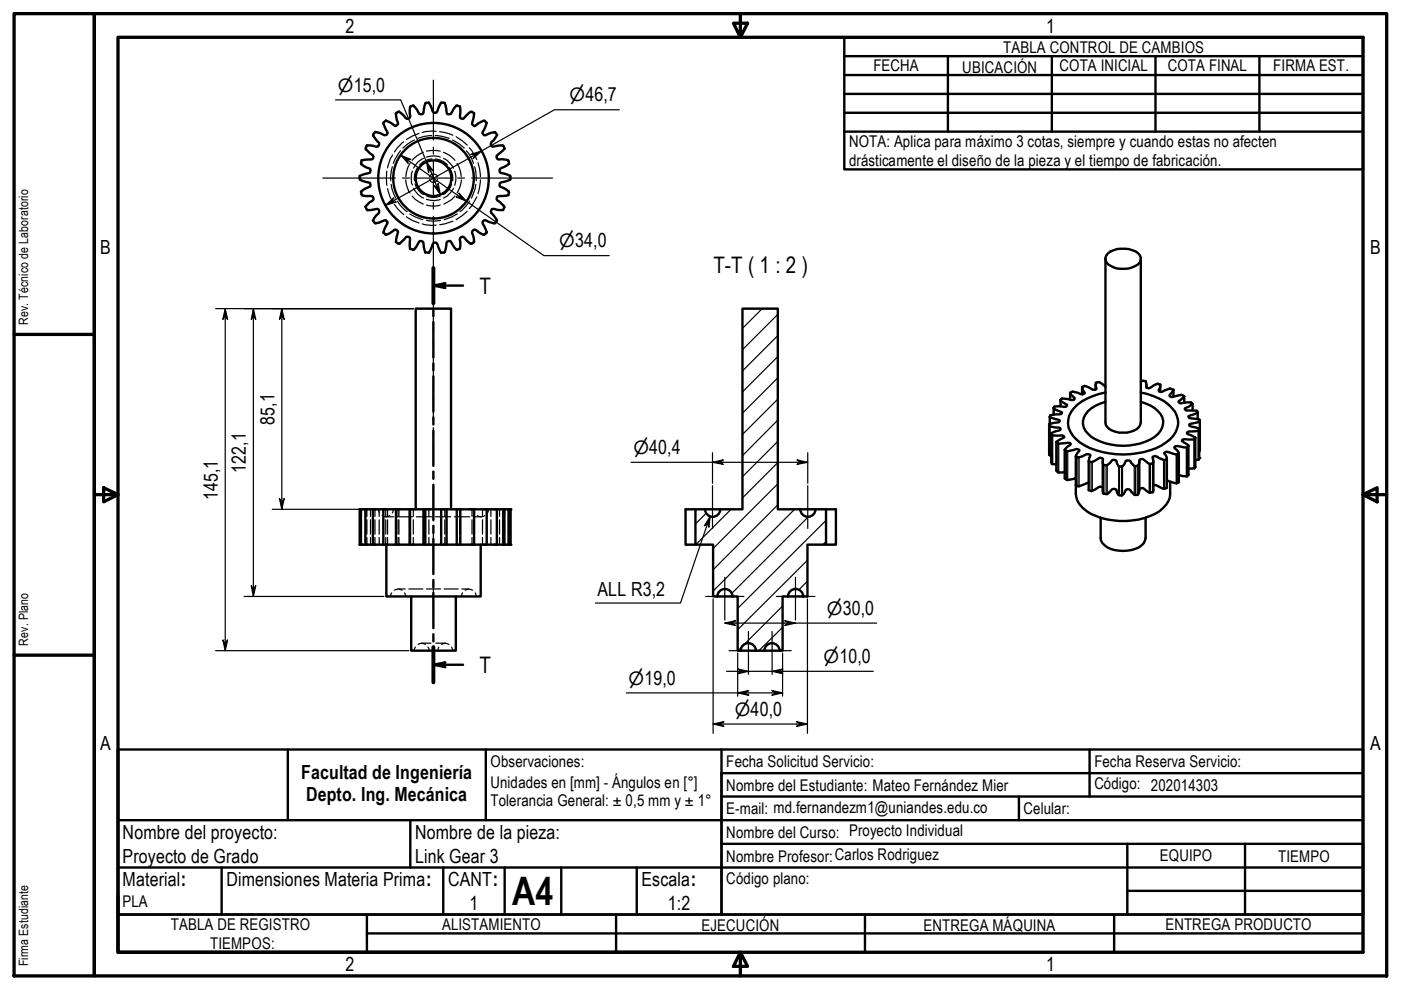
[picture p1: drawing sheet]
<svg xmlns="http://www.w3.org/2000/svg" width="297mm" height="210mm" viewBox="0 0 297 210" stroke-linecap="round" stroke-linejoin="round" font-family="sans-serif">
<!-- layer: Hatch (ISO) -->
<g fill="none" stroke="#000" stroke-width=".25">
<path d="M161.6 65.4l-4.2 4.2M164.9 75.6l-7.5 7.5M164.9 71.2l-7.5 7.4M164.9 66.6l-7.5 7.5M164.9 98.1l-7.5 7.5M164.9 93.6l-7.5 7.5M164.9 89.1l-7.5 7.5M164.9 84.6l-7.5 7.5M164.9 80.1l-7.5 7.5M149.7 108.8l-2.3 2.3M155 108l-7.5 7.5M164.9 107l-13.7 13.8"/>
<path d="M164.9 102.6l-13.7 13.7M168.5 108l-17.3 17.3M171.2 118.8l-14.8 14.7M171.4 109.5l-16.3 16.4M173 108l-.2 .1M175.1 114.8l-.7 .7M175.1 110.3l-18.7 18.7M165.9 137.5l-.5 .5M165.9 133l-5 5M165.9 128.5l-9.4 9.5M171.2 123.2l-1.8 1.9"/>
</g>
<!-- layer: Hidden (ISO) -->
<g fill="none" stroke="#000" stroke-width=".25">
<path d="M82 36.3l-.1 1.5 .1 1.5M82.2 40l.5 1.9 .5 .8M82.9 39.1l.2 1 .8 1.9M83.2 35.3l-.4 2.1 .1 .9M83.2 32.9l-.5 .8-.5 1.9M84.9 32l-1.1 1.6-.4 1M85.6 30.1l-1.3 1.2-.7 .9M86 38.1a5.5 5.5 0 0 0 .9 2.8M86.9 34.6l-.4 .9-.5 1.9M87.4 36.3a4.3 4.3 0 0 0 0 2.9M87.7 39.9a4.2 4.2 0 0 0 2.1 2.1M87.9 29.7l-1.5 .9-1 .8"/>
<path d="M88 39a3.6 3.6 0 0 0 1.9 2.2M88.5 35.5a3.9 3.9 0 0 0-.6 2.8M88.8 28.3l-1.3 .5-1.3 .8M89.7 32.3a5.8 5.8 0 0 0-2.3 1.7M89.8 33.6a4.2 4.2 0 0 0-2.1 2.1M90.4 32l1-.1 1.9 .1M90.4 33.3a4.2 4.2 0 0 1 2.9 0M91.1 38.1a.9 .9 0 0 0 .8 .6 .9 .9 0 0 0 .9-.6M91.1 37.5a.9 .9 0 0 1 .8-.6 .9 .9 0 0 1 .9 .6M91.5 28.7l-1.6 .2-1.3 .4M91.6 33.7a3.9 3.9 0 0 0-2.6 1.3M92.3 28.7l1.6 .2 1.3 .4"/>
<path d="M92.3 33.7a3.9 3.9 0 0 1 2.6 1.3M92.5 27.8h-.9l-2.1 .3M93.2 27.9l2.8 .8M94 32.3a5.5 5.5 0 0 1 2.5 1.7M94 33.6a4.7 4.7 0 0 1 2.1 2.1M95.3 35.5a3.9 3.9 0 0 1 .6 2.8M95.8 39a3.8 3.8 0 0 1-1.8 2.2M95.9 29.7l1.6 .9 .9 .8M96.1 39.9a4.7 4.7 0 0 1-2.1 2.1M96.4 36.3a4.1 4.1 0 0 1 0 3M96.7 29l2.4 1.8M96.9 34.6l.4 .9 .5 1.9"/>
<path d="M97.8 38.1a5.5 5.5 0 0 1-.9 2.8M98.9 32l1.1 1.6 .4 1M99.5 31.3l.5 .6 1.1 1.9M100.6 35.3l.2 .8 .2 2.2M100.9 39.1l-.2 1-.8 1.9M101.3 34.5l.4 1.2 .2 1.7M101.9 38.1l-.2 1.7-.4 1.3M83.6 43.3l.7 .9 1.3 1.3M84.3 42.6l.6 1 1.4 1.3M86.2 45.9l1.3 .9 1.3 .5M86.9 45.4l2.8 1.2M87.4 41.6l.6 .7 1.7 1"/>
<path d="M89.5 47.5l2.1 .3 .9-.1M90.4 46.7a5.9 5.9 0 0 0 3 0M90.4 43.5a4.3 4.3 0 0 0 2.9 0M90.4 42.3a4.2 4.2 0 0 0 2.9 0M90.5 41.6a3.4 3.4 0 0 0 2.8 0M96 46.9l-2.8 .8M96.5 41.6l-.7 .7-1.7 1M97 45.4l-2.8 1.2M99.1 44.8l-2.4 1.8M99.6 42.6l-.7 1-1.4 1.3M101.1 41.8l-1.1 1.9-.5 .5M76.3 108v1.5"/>
<path d="M76.3 110.2v3.1M76.3 114v1.5M76.5 108v1.5M76.5 110.2v3.1M76.5 114v1.5M76.6 108v1.5M76.6 110.2v3.1M76.6 114v1.5M77.5 108v1.5M77.5 110.2v3.1M77.5 114v1.5M77.8 108v1.5"/>
<path d="M77.8 110.2v3.1M77.8 114v1.5M78.5 108v1.5M78.5 110.2v3.1M78.5 114v1.5M79.1 108v1.5M79.1 110.2v3.1M79.1 114v1.5M79.2 108v1.5M79.2 110.2v3.1M79.2 114v1.5M79.5 108v1.5"/>
<path d="M79.5 110.2v3.1M79.5 114v1.5M80.2 108l.3 .7M80.4 108v1.5M80.4 110.2v3.1M80.4 114v1.5M81 109.3a1.37 1.37 0 0 0 1.6 0M81.3 108v1.5M81.3 110.2v3.1M81.3 114v1.5M81.8 109.6h1.6M81.8 108v1.5"/>
<path d="M81.8 110.2v3.1M81.8 114v1.5M82.2 108v1.5M82.2 110.2v3.1M82.2 114v1.5M83.4 108l-.2 .7M83.9 108v1.5M83.9 110.2v3.1M83.9 114v1.5M84.2 109.6h3.2M84.4 108v1.5M84.4 110.2v3.1"/>
<path d="M84.4 114v1.5M84.6 108v1.5M84.6 110.2v3.1M84.6 114v1.5M87 108v1.5M87 110.2v3.1M87 114v1.5M87.6 108v1.5M87.6 110.2v3.1M87.6 114v1.5M88.3 109.6h3.2M89.8 115.5h.1"/>
<path d="M89.8 108v1.5M89.8 110.2v3.1M89.8 114v1.5M90.9 108v1.5M90.9 110.2v3.1M90.9 114v1.5M92.3 109.6h3.3M94.3 108v1.5M94.3 110.2v3.1M94.3 114v1.5M94.7 108h.1M94.7 115.5h.1"/>
<path d="M94.7 108v1.5M94.7 110.2v3.1M94.7 114v1.5M96.3 109.6h3.3M97.5 108v1.5M97.5 110.2v3.1M97.5 114v1.5M100.1 108v1.5M100.1 110.2v3.1M100.1 114v1.5M100.4 108l.2 .7M100.4 109.6h1.6"/>
<path d="M100.5 108v1.5M100.5 110.2v3.1M100.5 114v1.5M101.2 109.3a1.37 1.37 0 0 0 1.6 0M102.3 108v1.5M102.3 110.2v3.1M102.3 114v1.5M103.2 108v1.5M103.2 110.2v3.1M103.2 114v1.5M103.6 108l-.2 .7M104.1 108v1.5"/>
<path d="M104.1 110.2v3.1M104.1 114v1.5M105.3 108v1.5M105.3 110.2v3.1M105.3 114v1.5M105.4 108v1.5M105.4 110.2v3.1M105.4 114v1.5M105.9 108v1.5M105.9 110.2v3.1M105.9 114v1.5M107 108v1.5"/>
<path d="M107 110.2v3.1M107 114v1.5M107.9 108v1.5M107.9 110.2v3.1M107.9 114v1.5M83.1 125.7l-.3 .8M83.6 125.1a1.37 1.37 0 0 1 1.6 0M84.4 124.9h1.5M85.8 125.7l.2 .8M86.7 124.9h3M88.1 137.2l-.3 .8M88.6 136.6a1.27 1.27 0 0 1 1.6 0"/>
<path d="M89.4 136.4h2M90.4 124.9h3M90.7 137.2l.3 .8M92.4 136.4h2M93 137.2l-.2 .8M93.6 136.6a1.37 1.37 0 0 1 1.6 0M94.2 124.9h3M95.8 137.2l.2 .8M97.9 124.9h1.5M98 125.7l-.2 .8M98.6 125.1a1.37 1.37 0 0 1 1.6 0M100.8 125.7l.2 .8"/>
</g>
<!-- layer: Visible (ISO) -->
<g fill="none" stroke="#000" stroke-width=".51">
<path d="M76.5 34.6a3.5 3.5 0 0 0 2 1.2v.2a.58 .58 0 0 1-.4 .7l-1.8 .6v.7l.1 .1 2 .7 .1 .4v.3l-1.5 .7-.5 .5M76.7 34l-.1 .5M81.3 25.9v.3l.9 2.1a.63 .63 0 0 1-.9 .3l-.5-.3-1.3-.3-.4 .7 1.3 1.7-.2 .6-2.4-.2-.3 .7 1.6 1.4v.6l-.2 .3-2.3 .2M81.8 25.5l-.4 .4M84.1 23.9l-.2 .1 .1 .8 .4 1.5-.5 .4-2.1-1.1M87.1 22.5a2.27 2.27 0 0 0-.1 2.2l-.1 .3-.7 .2-1.6-1.5-.5 .2M87.7 22.4l-.6 .1M90.4 21.8l-.2 .1-.4 2-.2 .3a.64 .64 0 0 1-.8-.2l-.3-.7-.9-.9M93.7 21.8h-.2l-.8 1.9-.2 .2a.55 .55 0 0 1-.8-.4l-.8-1.7h-.5M93.7 21.8h.6l.4 2.2 .3 .2 .6-.1 .7-1.1 .4-.5 .3-.1M97 22.4l.5 .2v2.3l.2 .2 .5 .1 1.1-1.1 .5-.4h.3M100 23.7l.5 .3"/>
<path d="M100.5 24l-.4 1.9a.55 .55 0 0 0 .2 .6 .55 .55 0 0 0 .5 .1l.5-.4a1.75 1.75 0 0 1 1.5-.6M102.8 25.6l.4 .4M103.2 26.1l-.9 2.2 .3 .4 1-.3a1.54 1.54 0 0 1 1.4-.3l.4 .5M105.4 28.6l-.7 1.1-.5 .4-.1 .7 .4 .3 2.1-.3 .4 .7M107 31.5l-1.7 1.6v.3l.4 .4h.7l1.4 .2 .1 .7M107.9 34.7l-1.7 1a.57 .57 0 0 0-.3 .5 .57 .57 0 0 0 .3 .5l1.3 .3 .7 .3v.2M108.2 37.4v.6M108.2 38.1l-2.2 .7v.7l.7 .3a1.51 1.51 0 0 1 1.2 1M76.5 40.6l.2 .6M76.6 41.2l.1 .1a3.2 3.2 0 0 0 2 .3l.4 .1a.61 .61 0 0 1-.2 .9l-.5 .3-.9 1 .2 .4M77.7 44.4l.2 .1h.6l1.5-.2 .4 .3-.1 .6-.5 .5-.7 1.1 .3 .4M79.4 47.3a4 4 0 0 0 2.3-.6h.2l.3 .4-.9 2.2 .4 .4"/>
<path d="M81.7 49.7l.2 .1 .6-.3 1.1-.8h.3a.55 .55 0 0 1 .4 .7l-.4 1.9M83.9 51.3l.5 .3M84.4 51.7h.3l1.4-1.4h.6l.2 .2v2.3M86.9 52.7l.6 .2M87.5 53l.3-.1 .4-.5 .8-1.2h.5l.2 .1 .5 2.3M90.2 53.5l.6 .1M90.8 53.6l.5-.7 .6-1.4 .4-.1 .5 .5 .7 1.7M94.1 53.5l-.6 .1M96.8 53l-1.3-1.8-.3-.1-.5 .4-.2 1.3-.2 .6-.2 .2M97.4 52.8l-.6 .2M100.1 51.7h-.3l-.5-.4-.9-1-.3-.1-.4 .1-.2 .4 .1 1.3-.2 .8M100.4 51.4l-.4 .2"/>
<path d="M102.8 49.7l-.1 .1a3.2 3.2 0 0 1-1.8-1.1l-.6 .1-.2 .6 .4 1.2v.7l-.1 .1M103.1 49.4l-.3 .3M105 47.3l-.8-.1-1.2-.5-.6 .2v.6l.8 1.7-.1 .2M105.3 46.9l-.3 .3M106.7 44.5l-2.4-.1-.2 .4v.3l1.2 1.5v.3M106.9 44l-.2 .5M107.8 41.4l-2.4 .3-.1 .5 .1 .3 1 .8 .5 .7M107.9 40.8l-.1 .5M234.4 54.8v34.8a2.36 2.36 0 0 0 2.1 1.9 5.1 5.1 0 0 0 5-1l.4-.9v-34.8M234.9 53.7a5.7 5.7 0 0 1 6.4 0 1.53 1.53 0 0 1-.5 2.7 5.4 5.4 0 0 1-6.2-.8 1.44 1.44 0 0 1 .3-1.9zM222.4 90.3l1.4 .3h.7l.4 .4-.4 .3-1.6 .6M222.6 88.4l2.1 .7-.2 .4-2.1 .5v6.4l.5 .2"/>
<path d="M222.6 88.4v1.5M222.9 91.9l.3 .4h2l.4 .3v.1l-1.6 1M222.9 91.9v6.1l.2 .4 .9 .1M223.4 86.5v1.4M224 93.7l.5 .4 1.9-.2 .5 .1 .1 .2-1.3 1.1M224 93.7v6.1l.3 .4 1.4-.1M224.9 84.8v1.3M225.7 95.3l.6 .4 1.3-.3a1.12 1.12 0 0 1 1.3 0l-.8 1.3M225.7 95.3v6.1a1.16 1.16 0 0 0 1.5 .2l.9-.2M226.9 83.3v1.4M228.1 96.7l.6 .3 .7-.2a1.6 1.6 0 0 1 1.6-.4l.2 .1-.4 1.3M228.1 96.7v6.1a.93 .93 0 0 0 1.2 .1l1.5-.5"/>
<path d="M229.4 82.1l.6 1.2-.4 .3-2.2-.6-.5 .3 .9 1.1v.2a.57 .57 0 0 1-.7 .2l-1.9-.3-.3 .2v.2l1.4 .9-.2 .3-.2 .2-2.3-.1-.2 .3 .5 .4 1.2 .5v.3l-.5 .2-1.9 .1-.1 .4M229.4 82.1v1.5M230.8 97.8l.5 .2a1.39 1.39 0 0 0 1.2-.6l.7-.3 .5 .1 .2 .2v1.1l.2 .1a1.35 1.35 0 0 0 1.6-1l.3-.1 .5 .1 .3 .5a.86 .86 0 0 0 .8 .9 .86 .86 0 0 0 .9-.9l.3-.5h.7l.7 .9a.75 .75 0 0 0 .9 .3 .75 .75 0 0 0 .5-.8v-.4l.1-.2 .5-.1 1.6 1.1M230.8 97.8v6.1l.7 .2 1.5-.9h.3l.5 .1M232.3 81.6v1M233.8 97.8v6.4l.1 .5h.2a1.09 1.09 0 0 0 1.4-.6 .83 .83 0 0 1 1.2-.2l.1 .3a.86 .86 0 0 0 .8 .9 .86 .86 0 0 0 .9-.8 .68 .68 0 0 1 .6-.6 .68 .68 0 0 1 .7 .5l.4 .4a.81 .81 0 0 0 1.1 .2l.3-.9v-6.1M234.4 83.2a12.1 12.1 0 0 0-6.7 3.3 4.4 4.4 0 0 0 .5 6.6 15.6 15.6 0 0 0 11.4 3.2 12.8 12.8 0 0 0 9.2-3.9 4.5 4.5 0 0 0-1.1-6.6 12.6 12.6 0 0 0-5.8-2.6M234.4 85.2a6.6 6.6 0 0 0-4.6 3.3 3.5 3.5 0 0 0 1.7 4.2 12.9 12.9 0 0 0 13.2 0 3.5 3.5 0 0 0 .1-6.2l-.8-.5-2.1-.8M234.4 82l-1.4-1-.7 .1v.5l.2 .9-.4 .1h-.3l-1.8-.8-.6 .3M241.9 80.9l.2-.2 .8 .1 .2 .8-.1 .5 .3 .2 .6-.1 .8-.6a1.02 1.02 0 0 1 1.3 0M243.1 81.6v.5M243.8 98.4v6.1"/>
<path d="M244.5 97.8v6.1v.5l-.7 .1M246 81.6v.4l-.3 .6 .1 .4a1.06 1.06 0 0 0 1.2-.2l.5-.2a1.08 1.08 0 0 1 1.3 0M246 81.6v1.5M246.8 97.6l-1.9-.9-.6 .2 .2 .9v.4l-.7 .2M246.8 97.6v6.1M247.4 97.3l-.6 .3M247.4 97.3v6.1l-.6 .3M248.8 82.6l-.8 1.1v.3h.1a1.07 1.07 0 0 0 1.1 0l1.4-.3 .5 .3M248.8 82.6v1.5M249.5 96.4l-2.2-.6-.5 .2 .6 1.3M249.5 96.4v6.1M249.9 96v6.1l-.4 .4"/>
<path d="M251.1 84l-1.2 1.1v.2l.4 .2 2.2-.2 .4 .4M251.1 84v1.4M251.7 94.9l-2-.3h-.4l-.3 .2v.2l.9 1-.4 .4M251.7 94.9v6.1M252 94.5v6.2l-.3 .3M252.9 85.7l-1.7 .9v.2l.3 .2 2.2 .1 .2 .4M252.9 85.7v1.3M253.2 93.2h-1.3a1.19 1.19 0 0 0-1.2 .1l-.1 .1 .1 .2 1.3 .9-.3 .4M253.2 99.3h-1.2M253.2 93.2v6.1M253.4 92.8v6.2l-.2 .3M253.9 87.5l-1.6 .6-.3 .3 .3 .3 1.3 .1 .8 .3v6.4l-.1 .1"/>
<path d="M253.9 87.5v1.4M254.1 91.3l-1.9 .2-.5 .2v.3l1.7 .7-.2 .5M254.1 91.3v6.1M254.1 97.4l-.7 .2M254.3 91v6.1l-.2 .3M254.4 89.4l-2.2 .6v.3l.2 .1 1.9 .5-.2 .4M76.5 108v7.5M77.5 108v7.5M79.1 108v7.5M81.3 108v7.5M81.9 115.5v11h20v-11M83.9 108v7.5"/>
<path d="M86.9 108v7.5M86.9 108h-10.6v7.5h10.6M86.9 108h3.3M86.9 115.5h3.3M88.1 108v-42.6h7.5v42.6M89.8 108v7.5M90.2 108h3.3v7.5h-3.3M90.2 108v7.5M93.5 108h3.3M93.5 115.5h3.3M94.7 108v7.5M96.8 108h11.4v7.5h-5"/>
<path d="M96.8 108v7.5M97.6 108v7.5M100.5 108v7.5M103.2 108v7.5h-6.4M105.3 108v7.5M106.7 108v7.5M106.9 108v7.5M107.8 108v7.5M107.9 108v7.5M147.4 108h-2v7.5h2M149.5 108a1.62 1.62 0 0 0 1.6 1.6 1.62 1.62 0 0 0 1.6-1.6M149.5 108h7.9v-42.6h7.5v42.6h4.8"/>
<path d="M149.5 108h-2.1v7.5h3.8v11h.9M169.7 108a1.62 1.62 0 0 0 1.6 1.6 1.62 1.62 0 0 0 1.6-1.6M169.7 108h5.4v7.5h-3.9v11h-4.1M175.1 108h2.1v7.5h-2.1M233.4 109.8v4.3a3.3 3.3 0 0 0 2.9 2.5 7.4 7.4 0 0 0 5.8-1l.4-.4 .4-1.1v-4.3M241.6 103.7l.2-.2a.68 .68 0 0 1 1 .3l1 .7M244.5 102.9a1.06 1.06 0 0 1 1.2 .3l1.1 .5M247.4 101.9l2.1 .6M248.1 102.1a6 6 0 0 1-4.2 7.3 15.5 15.5 0 0 1-13.5-1 5.1 5.1 0 0 1-2.3-5.5M249.9 100.7l1.8 .3M87.2 126.5v11.5h9.4v-11.5M152.1 126.5a1.62 1.62 0 0 1 1.6-1.6 1.62 1.62 0 0 1 1.6 1.6"/>
<path d="M152.1 126.5h4.3v11.5h8.9M157 138a1.62 1.62 0 0 1 1.7-1.6 1.62 1.62 0 0 1 1.6 1.6M162.1 138a1.62 1.62 0 0 1 1.6-1.6 1.62 1.62 0 0 1 1.6 1.6M167.1 126.5h-1.2v11.5h-.6M167.1 126.5a1.62 1.62 0 0 1 1.6-1.6 1.62 1.62 0 0 1 1.6 1.6"/>
<circle cx="91.9" cy="37.8" r="8.5"/>
<circle cx="91.9" cy="37.8" r="3.8"/>
<circle cx="91.9" cy="37.8" r="11.7"/>
</g>
<g fill="#000">
<circle cx="254.3" cy="97.1" r=".25"/>
<circle cx="76.3" cy="108" r=".25"/>
<circle cx="76.3" cy="115.5" r=".25"/>
<circle cx="106.9" cy="115.5" r=".25"/>
<circle cx="106.9" cy="108" r=".25"/>
<circle cx="108" cy="108" r=".25"/>
<circle cx="108" cy="115.5" r=".25"/>
<circle cx="108.2" cy="108" r=".25"/>
<circle cx="108.2" cy="115.5" r=".25"/>
</g>
<!-- layer: Visible Narrow (ISO) -->
<g fill="none" stroke="#000" stroke-width=".25">
<path d="M222.4 90.3v6.1M222.6 90.4v6.2M222.7 88.5v1.4M223 92.2v6.1M223.2 92.3v6.1M223.5 86.6v1.3M224.3 94v6.1M224.5 94.1v6.1M224.9 84.9v1.2M226.1 95.6v6.1M226.4 95.7v6.1M226.9 83.4v1.3"/>
<path d="M228.5 96.9v6.2M228.8 96.9v6.2M229.4 82.1v1.5M231.3 98v6.1M231.6 98v6M233.9 98.5v6.1M234.1 98.6v6.1M234.5 98.7v6M234.8 98.6v6.1M237.2 98.8v6.1M237.4 98.9v6.1M237.8 98.9v6.2"/>
<path d="M238 98.8v6.1M240.5 98.8v6.1M240.7 98.8v6.1M241.1 98.8v6.1M241.3 98.7v6.1M244.3 98.3v6.1M244.5 98.1v6.1M247.3 97.4v6.1M249.9 96.1v6.2M252 94.6v6.1M253.4 92.9v6.1M254.3 91v6.1"/>
</g>
<!-- layer: Section Line (ISO) -->
<g fill="none" stroke="#000" stroke-width=".51">
<path d="M91.9 56.8v7.5M91.9 60.6l2.5-.6-.9 .6 .9 .5zM91.9 65.6v1.4M91.9 68.3v7.5M91.9 77.1v1.4M91.9 79.8v7.5M91.9 60.6h6.3M91.9 88.5v1.5M91.9 91.3v7.5M91.9 100v1.5M91.9 102.8v7.5M91.9 111.5v1.5"/>
<path d="M91.9 114.3v7.4M91.9 123v1.5M91.9 125.7v7.5M91.9 134.5v1.5M91.9 137.2v7.5M91.9 140.9l2.5-.5-.9 .5 .9 .5zM91.9 140.9h6.3"/>
</g>
<path d="M91.9 56.8v7.5M91.9 137.2v7.5" fill="none" stroke="#000" stroke-width=".83"/>
<g fill="#000">
<path d="M91.9 60.6l2.5-.6-.9 .6 .9 .5z" fill-rule="evenodd"/>
<path d="M91.9 140.9l2.5-.5-.9 .5 .9 .5z" fill-rule="evenodd"/>
</g>
<!-- layer: Title (ISO) -->
<g fill="none" stroke="#000" stroke-width=".51">
<path d="M179 7.9h110v28h-110zM179 19.9h110M179 15.9h110M179 11.9h110M201 11.9v16M223 11.9v16M245 11.9v16M267 11.9v16M179 23.9h110M179 27.9h110M25 158.9h264v35h-136v-30h136M25 158.9v35h128v-35"/>
<path d="M25 158.9v35M61 158.9v15M103 158.9v15M231 158.9v10M25 173.9h264M87 173.9v10M153 178.9h136v15M153 168.9h136M216 168.9v5M239 178.9v15M264 178.9v15M25 193.9h264v8h-264z"/>
<path d="M25 183.9h264M47 183.9v10M77.8 193.9v8M77.8 197.9h211.2M94 183.9v10M107 183.9v10M119 183.9v10M130.6 193.9v8M135 183.9v10M183.4 193.9v8M236.2 193.9v8M239 188.9h50"/>
</g>
<!-- layer: Border (ISO) -->
<g fill="none" stroke="#000" stroke-width=".7">
<path d="M3 2.9h17v204h-17zM20 2.9h274v204h-274zM25 7.9h264v194h-264zM155.5 4.9h3l-1.5 3zM157 2.9v5M3 70.9h17M20 104.9h5M22 103.4l3 1.5-3 1.5zM289 104.9l3-1.5v3zM289 104.9h5M3 138.9h17M25 189.9v12h119"/>
<path d="M157 201.9l1.5 3h-3zM157 201.9v5"/>
</g>
<!-- layer: Dimension (ISO) -->
<g fill="none" stroke="#000" stroke-width=".25">
<path d="M71.1 21.2h13.9l8.3 20M85 32.9l2.1 .9h-.9l.4 .8zM85 32.9l30.3 21.3h13.9M90.4 34.3l1.4 1.9-.7-.5-.2 .9zM92 39.3l.8 .5 .1-.9 .4 2.3zM99.8 32.7l2.2-.7-1.7 1.6 .5-.9zM131.3 23.3h-13.8l-35.8 20.2M81.7 43.5l1.8-1.6-.4 .9h.9zM97.3 40.9l1.6 1.7-2.2-.8h1zM45.7 65.4h41.9M47.8 65.4l.5 2.3-.5-.7-.6 .7zM47.8 65.4v72.6"/>
<path d="M53.7 65.4l.5 2.3-.5-.7-.4 .7zM53.7 65.4v61.1M59.8 65.4l.5 2.3-.5-.7-.6 .7zM59.8 65.4v42.6M133.8 98h37.5M151.1 98l2.3-.5-.8 .5 .8 .5zM151.1 96v6.5M169 97.5l2.3 .5-2.3 .5 .8-.5zM171.3 96v6.5M57.7 108h29.5M59.2 105.7l.6 .8 .5-.8-.5 2.3zM150.6 109.5l-.3 2.3-.2-.9-.7 .6z"/>
<path d="M150.6 109.5l-6.3 18.4h-18.1M45.7 138h41M47.2 135.7l.6 .8 .5-.8-.5 2.3zM51.8 126.5h29.6M53.3 124.2l.4 .8 .5-.8-.5 2.3zM151.2 127v28.5M153.7 132.1l2.3-.5-.8 .5 .8 .5zM153.7 132.1h32.2M156.4 138.5v9.1M165.9 138.5v9.1M166.4 131.6l2.3 .5-2.3 .5 .8-.5zM171.2 127v28.5"/>
<path d="M132.8 146.9h33.1M151.2 153.5l2.3-.5-.8 .5 .8 .5zM151.2 153.5h20M154.1 142.3h31.1M156.4 146.9l2.3-.5-.8 .5 .8 .5zM156.4 141.8l2.3 .5-2.3 .5 .8-.5zM163.6 146.4l2.3 .5-2.3 .5 .8-.5zM163.7 142.3l2.3-.5-.8 .5 .8 .5zM168.8 153l2.4 .5-2.4 .5 .9-.5z"/>
</g>
<g fill="#000">
<path d="M85 32.9l2.1 .9h-.9l.4 .8z" fill-rule="evenodd"/>
<path d="M90.4 34.3l1.4 1.9-.7-.5-.2 .9z" fill-rule="evenodd"/>
<path d="M92 39.3l.8 .5 .1-.9 .4 2.3z" fill-rule="evenodd"/>
<path d="M99.8 32.7l2.2-.7-1.7 1.6 .5-.9z" fill-rule="evenodd"/>
<path d="M81.7 43.5l1.8-1.6-.4 .9h.9z" fill-rule="evenodd"/>
<path d="M97.3 40.9l1.6 1.7-2.2-.8h1z" fill-rule="evenodd"/>
<path d="M47.8 65.4l.5 2.3-.5-.7-.6 .7z" fill-rule="evenodd"/>
<path d="M53.7 65.4l.5 2.3-.5-.7-.4 .7z" fill-rule="evenodd"/>
<path d="M59.8 65.4l.5 2.3-.5-.7-.6 .7z" fill-rule="evenodd"/>
<path d="M151.1 98l2.3-.5-.8 .5 .8 .5z" fill-rule="evenodd"/>
<path d="M169 97.5l2.3 .5-2.3 .5 .8-.5z" fill-rule="evenodd"/>
<path d="M59.2 105.7l.6 .8 .5-.8-.5 2.3z" fill-rule="evenodd"/>
<path d="M150.6 109.5l-.3 2.3-.2-.9-.7 .6z" fill-rule="evenodd"/>
<path d="M47.2 135.7l.6 .8 .5-.8-.5 2.3z" fill-rule="evenodd"/>
<path d="M53.3 124.2l.4 .8 .5-.8-.5 2.3z" fill-rule="evenodd"/>
<path d="M153.7 132.1l2.3-.5-.8 .5 .8 .5z" fill-rule="evenodd"/>
<path d="M166.4 131.6l2.3 .5-2.3 .5 .8-.5z" fill-rule="evenodd"/>
<path d="M151.2 153.5l2.3-.5-.8 .5 .8 .5z" fill-rule="evenodd"/>
<path d="M156.4 141.8l2.3 .5-2.3 .5 .8-.5z" fill-rule="evenodd"/>
<path d="M156.4 146.9l2.3-.5-.8 .5 .8 .5z" fill-rule="evenodd"/>
<path d="M163.6 146.4l2.3 .5-2.3 .5 .8-.5z" fill-rule="evenodd"/>
<path d="M163.7 142.3l2.3-.5-.8 .5 .8 .5z" fill-rule="evenodd"/>
<path d="M168.8 153l2.4 .5-2.4 .5 .9-.5z" fill-rule="evenodd"/>
</g>
<!-- layer: Centerline (ISO) -->
<path d="M91.9 63v7.3M91.9 71.9v1.5M91.9 74.8v5M91.9 81.3v1.5M91.9 84.2v5M91.9 90.6v1.6M91.9 93.7v4.9M91.9 100v1.6M91.9 103.1v7.4M91.9 113v5.7M91.9 120.2v1.6M91.9 123.2v5.8" fill="none" stroke="#000" stroke-width=".25"/>
<!-- layer: Center Mark (ISO) -->
<g fill="none" stroke="#000" stroke-width=".25">
<path d="M91.9 17v12.7M68.5 37.8h15.3M85.3 37.8h1.5M88.3 37.8h7.2M91.9 31.2v1.5M91.9 34.2v7.2M97 37.8h1.5M100 37.8h17.2M91.9 42.9v1.5M91.9 45.9v12.1M147 108h8.2M151.1 103v9"/>
<path d="M167.2 108h8.2M171.3 103v9M149.6 126.5h8.1M153.7 122.4v9.1M154.6 138h8.2M158.7 133.9v9.1M159.6 138h8.2M163.7 133.9v9.1M164.6 126.5h8.2M168.7 122.4v9.1"/>
</g>
<text font-size="8.3" x="108.6" y="191.9">A4</text>
<g font-size="4.8">
<text x="151.3" y="57.9">T-T ( 1 : 2 )</text>
<text x="101.7" y="62.3">T</text>
<text x="101.7" y="142.7">T</text>
</g>
<g font-size="4.1">
<text x="73.3" y="6.9">2</text>
<text x="221.8" y="6.9">1</text>
<text x="21.2" y="53.9">B</text>
<text x="290.5" y="53.9">B</text>
<text x="58.2" y="90.1" transform="rotate(-90 58.2 90.1)">85,1</text>
<text x="52.1" y="100.2" transform="rotate(-90 52.1 100.2)">122,1</text>
<text x="46.2" y="106" transform="rotate(-90 46.2 106)">145,1</text>
<text x="126.7" y="126.3">ALL R3,2</text>
<text x="21.2" y="158.9">A</text>
<text x="290.5" y="158.9">A</text>
<text x="63.9" y="165.1">Facultad de Ingeniería</text>
<text x="64.9" y="169.8">Depto. Ing. Mecánica</text>
<text x="26" y="177.9">Nombre del proyecto:</text>
<text x="88" y="177.9">Nombre de la pieza:</text>
<text x="26" y="183">Proyecto de Grado</text>
<text x="88" y="183">Link Gear 3</text>
<text x="26" y="187.9">Material:</text>
<text x="48" y="187.9">Dimensiones Materia Prima:</text>
<text x="95" y="187.9">CANT:</text>
<text x="136" y="187.9">Escala:</text>
<text x="99.6" y="192.9">1</text>
<text x="141.6" y="192.9">1:2</text>
<text x="73.3" y="205.9">2</text>
<text x="221.8" y="205.9">1</text>
</g>
<g font-size="3.9">
<text x="71.6" y="19.4">⌀15,0</text>
<text x="120.8" y="21.5">⌀46,7</text>
<text x="118.6" y="52.4">⌀34,0</text>
<text x="134.3" y="96.2">⌀40,4</text>
<text x="175.3" y="130.4">⌀30,0</text>
<text x="174.6" y="140.6">⌀10,0</text>
<text x="133.3" y="145.1">⌀19,0</text>
<text x="155.8" y="151.7">⌀40,0</text>
</g>
<g font-size="3.4">
<text x="212.7" y="11.1">TABLA CONTROL DE CAMBIOS</text>
<text x="185.2" y="15.1">FECHA</text>
<text x="204" y="15.5">UBICACIÓN</text>
<text x="224.6" y="15.1">COTA INICIAL</text>
<text x="247.6" y="15.1">COTA FINAL</text>
<text x="269.9" y="15.1">FIRMA EST.</text>
<text x="180" y="31.2">NOTA: Aplica para máximo 3 cotas, siempre y cuando estas no afecten</text>
<text x="180" y="35.2">drásticamente el diseño de la pieza y el tiempo de fabricación.</text>
<text x="104" y="167.1">Unidades en [mm] - Ángulos en [°]</text>
<text x="104" y="162.7">Observaciones:</text>
<text x="154" y="167.6">Nombre del Estudiante: Mateo Fernández Mier</text>
<text x="154" y="162.7">Fecha Solicitud Servicio:</text>
<text x="232" y="167.3">Código: 202014303</text>
<text x="232" y="162.7">Fecha Reserva Servicio:</text>
<text x="104" y="170.8">Tolerancia General: ± 0,5 mm y ± 1°</text>
<text x="154" y="172.6">E-mail: md.fernandezm1@uniandes.edu.co</text>
<text x="217" y="172.6">Celular:</text>
<text x="154" y="177.6">Nombre del Curso: Proyecto Individual</text>
<text x="154" y="182.7">Nombre Profesor:Carlos Rodriguez</text>
<text x="245.9" y="182.6">EQUIPO</text>
<text x="271" y="182.7">TIEMPO</text>
<text x="154" y="187.4">Código plano:</text>
<text x="26" y="192.4">PLA</text>
<text x="36.2" y="197.2">TABLA DE REGISTRO</text>
<text x="93.7" y="197.1">ALISTAMIENTO</text>
<text x="148.7" y="197.5">EJECUCIÓN</text>
<text x="195.8" y="197.4">ENTREGA MÁQUINA</text>
<text x="247.1" y="197.1">ENTREGA PRODUCTO</text>
<text x="44.6" y="201.1">TIEMPOS:</text>
</g>
<g font-size="2.7">
<text x="6" y="68.9" transform="rotate(-90 6 68.9)">Rev. Técnico de Laboratorio</text>
<text x="6" y="136.9" transform="rotate(-90 6 136.9)">Rev. Plano</text>
<text x="6" y="204.9" transform="rotate(-90 6 204.9)">Firma Estudiante</text>
</g>
</svg>
